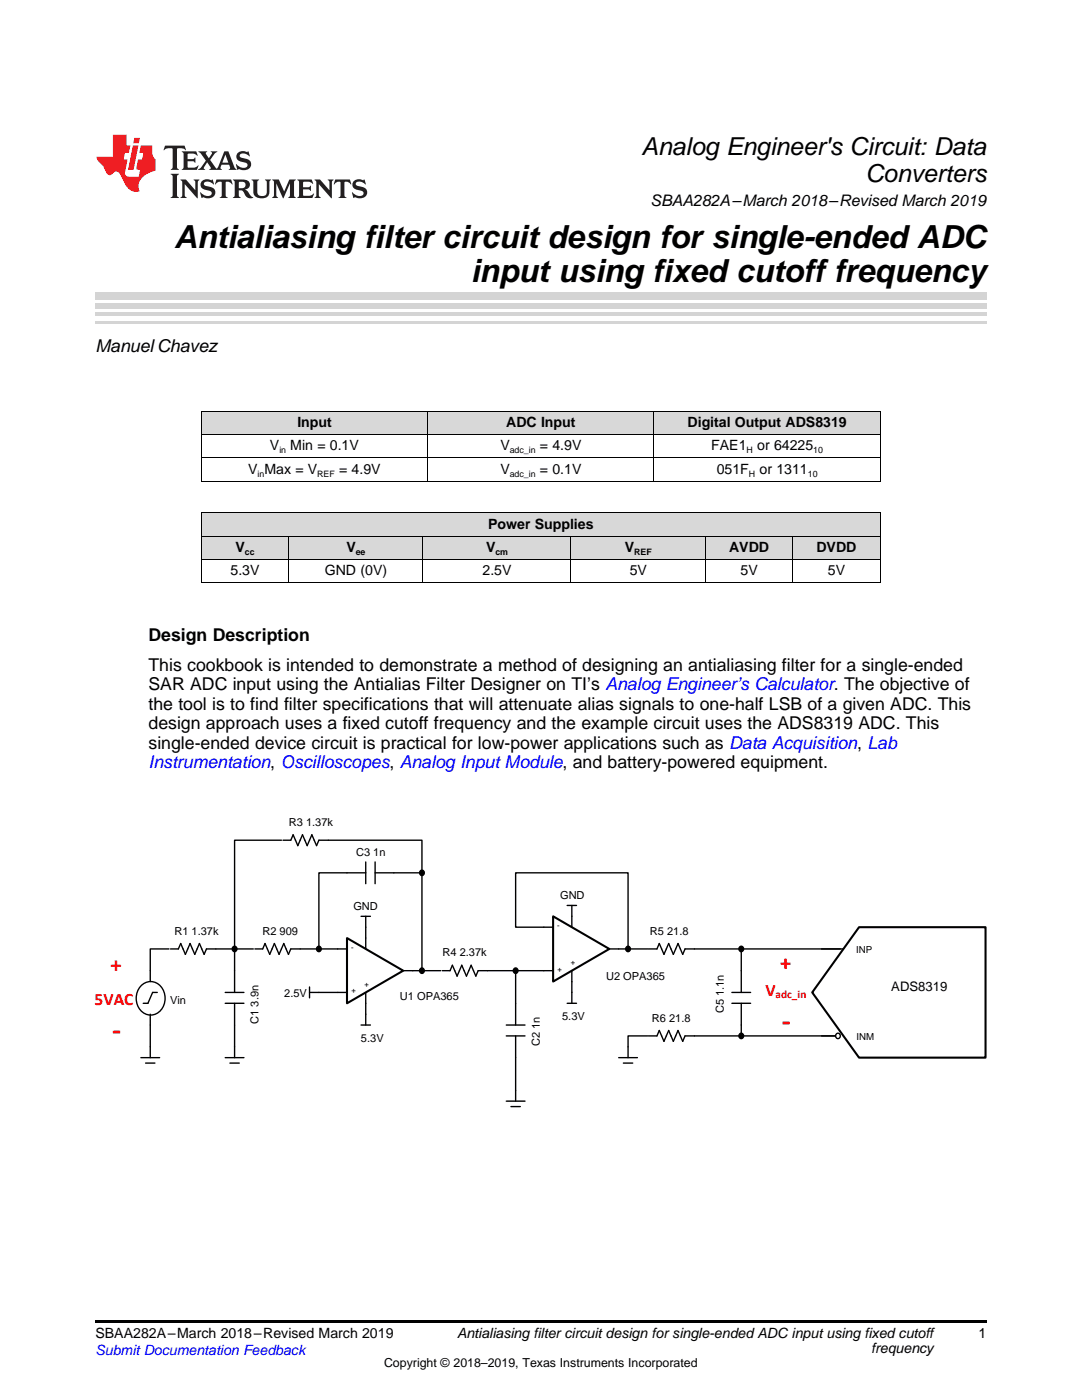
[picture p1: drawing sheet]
<svg xmlns="http://www.w3.org/2000/svg" width="216mm" height="279mm" viewBox="0 0 216 279" stroke-linecap="round" stroke-linejoin="round" font-family="sans-serif">
<g fill="#d8d8d8">
<path d="M40.2 107h17.4v4.7h-17.4z"/>
<path d="M57.6 107h26.9v4.7h-26.9z"/>
<path d="M84.5 107h29.5v4.7h-29.5z"/>
<path d="M114 107h26.8v4.7h-26.8z"/>
<path d="M140.8 107h17.4v4.7h-17.4z"/>
<path d="M158.2 107h17.4v4.7h-17.4z"/>
<path d="M40.2 102.4h17.4v4.6h-17.4z"/>
<path d="M57.6 102.4h26.9v4.6h-26.9z"/>
<path d="M84.5 102.4h29.5v4.6h-29.5z"/>
<path d="M114 102.4h26.8v4.6h-26.8z"/>
<path d="M140.8 102.4h17.4v4.6h-17.4z"/>
<path d="M158.2 102.4h17.4v4.6h-17.4z"/>
<path d="M40.2 82.1h45.2v4.7h-45.2z"/>
<path d="M85.4 82.1h45.1v4.7h-45.1z"/>
<path d="M130.5 82.1h45.2v4.7h-45.2z"/>
</g>
<path d="M19 263.5h177.8v.6h-177.8z" fill="#000"/>
<g fill="#000">
<circle cx="84.2" cy="174.2" r=".51"/>
<circle cx="46.8" cy="189.4" r=".51"/>
<circle cx="63.6" cy="189.4" r=".51"/>
<circle cx="84.2" cy="193.7" r=".51"/>
<circle cx="102.8" cy="193.7" r=".51"/>
<circle cx="125.3" cy="189.4" r=".51"/>
<circle cx="147.9" cy="189.4" r=".51"/>
<circle cx="147.9" cy="206.7" r=".51"/>
</g>
<g fill="none" stroke="#000" stroke-width=".28">
<path d="M56.5 167.7h1.5l.5-1.1 .9 2.2 1-2.2 .9 2.2 .9-2.2 1 2.2 .4-1.1h1.9M69.2 174.2h3.8M73 172v4.4M74.8 174.2h3.8M74.8 172v4.4M28.3 196.6a2.76 2.76 0 0 1 2.8-.5 2.76 2.76 0 0 1 1.8 2.4 3.2 3.2 0 0 1-3.5 4 3.6 3.6 0 0 1-1.1-5.9zM30 193.7v2.2M31.4 198.1h-.9l-1 2.1h-.9M34 189.4h1.6l.5-1.1 .9 2.2 .9-2.2 1 2.2 .9-2.2 .9 2.2 .5-1.1h1.9M44.9 198.1h3.8M46.8 193.7v4.4M50.9 189.4h1.5l.5-1.1 .9 2.2 1-2.2 .9 2.2 .9-2.2 1 2.2 .4-1.1h1.9"/>
<path d="M61.8 198.1h1.8M61.8 197v2.1M67.4 198.1h1.8M67.4 189.4h1.8M72 182.9h1.9M73 182.9v2.1M73 187.2v2.2M73 198.1v2.1M80.5 193.7h1.8M88.2 193.7h1.6l.5-1.1 .9 2.2 .9-2.2 1 2.2 .9-2.2 .9 2.2 .5-1.1h1.9M113.2 180.7h1.8M114.1 180.7v2.2"/>
<path d="M114.1 198.1v2.1M28.1 211.1h3.8M29 212.2h1.9M30 202.4v2.2M30 208.9v2.2M44.9 211.1h3.8M44.9 200.2h3.8M45.9 212.2h1.8M46.8 200.2v4.4M46.8 208.9v2.2M72 204.6h1.9M73 202.4v2.2"/>
<path d="M101 219.8h3.8M101 204.6h3.8M101 206.7h3.8M102.9 200.2v4.4M102.9 206.7v4.4M102.9 217.6v2.2M113.2 200.2h1.8M123.5 211.1h3.7M124.4 212.2h1.9M125.3 208.9v2.2M102 220.8h1.8"/>
<circle cx="84.2" cy="174.2" r=".51"/>
<circle cx="46.8" cy="189.4" r=".51"/>
<circle cx="63.6" cy="189.4" r=".51"/>
<circle cx="84.2" cy="193.7" r=".51"/>
<circle cx="102.8" cy="193.7" r=".51"/>
<circle cx="125.3" cy="189.4" r=".51"/>
<circle cx="147.9" cy="189.4" r=".51"/>
<circle cx="147.9" cy="206.7" r=".51"/>
</g>
<path d="M69.2 187.2l11.3 6.5-11.3 6.5z" fill="#fff"/>
<path d="M69.2 187.2l11.3 6.5-11.3 6.5z" fill="none" stroke="#000" stroke-width=".41"/>
<path d="M108.5 193.7h1.9M108.5 185h1.9M114.1 182.9v2.1M114.1 193.7v2.2M121.6 189.4h1.9" fill="none" stroke="#000" stroke-width=".28"/>
<path d="M110.4 182.9l11.2 6.5-11.2 6.5z" fill="#fff"/>
<path d="M110.4 182.9l11.2 6.5-11.2 6.5z" fill="none" stroke="#000" stroke-width=".41"/>
<g fill="none" stroke="#000" stroke-width=".28">
<path d="M129.4 189.4h1.7l.5-1.1 .9 2.2 .9-2.2 1 2.2 .9-2.2 .9 2.2 .5-1.1h1.9M146 198.1h3.8M147.9 193.7v4.4M163.9 189.4h3.8M129.4 206.7h1.7l.5-1 .9 2.1 .9-2.1 1 2.1 .9-2.1 .9 2.1 .5-1.1h1.9M146 200.2h3.8M147.9 200.2v4.4M163.9 206.7h2.8"/>
<circle cx="167.2" cy="206.7" r=".51"/>
</g>
<path d="M171.4 185h25.2v26.1h-25.2l-9.3-13z" fill-rule="evenodd" fill="#fff"/>
<path d="M171.4 185h25.2v26.1h-25.2l-9.3-13z" fill="none" stroke="#000" stroke-width=".41"/>
<g fill="none" stroke="#000" stroke-width=".28">
<path d="M56.2 167.7h-9.4v26M65.5 167.7h18.7v6.5M69.2 174.2h-5.6v15.2M78.6 174.2h5.6M84.2 174.2v19.5M33.7 189.4h-3.7v4.3M43.1 189.4h7.4M59.9 189.4h7.5M63.6 198.1h3.8M73 185v2.2M82.3 193.7h5.6M97.3 193.7h11.2"/>
<path d="M102.9 193.7v6.5M108.5 185h-5.6v-10.8h22.4v15.2M114.1 195.9v2.2M123.5 189.4h5.7M138.6 189.4h29.6M147.9 189.4v4.3M30 204.6v4.3M46.8 204.6v4.3M73 200.2v2.2M102.9 211.1v6.5M129.2 206.7h-3.9v2.2M138.6 206.7h28"/>
<path d="M147.9 204.6v2.1"/>
</g>
<g fill="none" stroke="#000" stroke-width=".2">
<path d="M40.2 96h135.5M40.2 91.4h135.5M40.2 86.7h135.5M40.2 82.1h135.5M40.3 82.1v14M85.3 82.1v14M130.5 82.1v14M175.6 82.1v14M40.2 116.3h135.4M40.2 111.6h135.4M40.2 107h135.4M40.2 102.3h135.4"/>
<path d="M40.3 102.3v14M57.6 107v9.3M84.4 107v9.3M113.9 107v9.3M140.7 107v9.3M158.2 107v9.3M175.6 102.3v14"/>
</g>
<path d="M40.2 96.1h.1zM130.4 96.1h.1zM175.6 96.1h.1zM40.2 116.3h.1zM84.3 116.3h.2zM113.9 116.3h.1zM140.7 116.3h.1zM158.1 116.3h.1zM175.5 116.3h.1z" fill="#000"/>
<path d="M19 64.3h177.8" fill="none" stroke="#d4d4d4" stroke-width=".42"/>
<g fill="#d4d4d4">
<path d="M19 62.3h177.8v.7h-177.8z"/>
<path d="M19 60.5h177.8v1.1h-177.8z"/>
<path d="M19 58.4h177.8v1.4h-177.8z"/>
</g>
<path d="M32.9 29.1l-.3 .9h.1a1.64 1.64 0 0 1 1.7-.3l.1 3.6-.4 .6h1.6l-.4-.6v-3.5v-.1l.4-.1a1.36 1.36 0 0 1 1.3 .4h.1l-.3-.9zM36.3 30.2l.3 .3v.3v2.5v.3l-.3 .3h3l.3-.9h-.1a1.87 1.87 0 0 1-2 .4l-.1-1.2h1.2l.4 .3v-1.1l-.4 .3-1.2 .1 .1-1.1 .2-.1a1.66 1.66 0 0 1 1.7 .5l.1-.1-.3-.8zM39.6 30.2l1.5 1.9-.9 1.2-.7 .6h1.4l-.3-.3 .7-1.2 .8 1.2-.3 .3h2.5l-.3-.3 .2-.7h1.5l.2 .6-.3 .4h1.6l-.4-.5-1.2-3.2h-.8l-1.2 2.9-.4 .6-1.3-1.8 .9-1.1 .6-.6h-1.4l.3 .3-.6 1.1-.6-1 .2-.4zM45 30.8l.6 1.7h-1.2zM47.4 30.6a1.04 1.04 0 0 0-.2 1.1 1.04 1.04 0 0 0 1 .6l1 .2a.5 .5 0 0 1 .2 .6 .5 .5 0 0 1-.5 .4 1.76 1.76 0 0 1-1.7-.8l-.1 .1 .3 1.1 .2-.1a2.54 2.54 0 0 0 2.2-.3 1.12 1.12 0 0 0 .2-1.2 1.12 1.12 0 0 0-1-.6l-1-.3a.4 .4 0 0 1-.2-.4 .4 .4 0 0 1 .4-.3 1.6 1.6 0 0 1 1.6 .5h.1l-.3-1-.3 .2-.2-.1a1.62 1.62 0 0 0-1.7 .3zM34.1 34.7l.3 .3 .1 .3v3.6l-.1 .3-.3 .3h1.6l-.3-.3-.1-.3v-3.6l.1-.3 .3-.3zM36 35.8l.4 .6v2.5l-.1 .3-.3 .3h1.2l-.3-.6v-2.1l2.6 2.8v-3.2l.3-.6h-1.2l.3 .4 .1 1.7-1.9-2.1zM40.3 36.2a1.04 1.04 0 0 0-.2 1.1 1.04 1.04 0 0 0 .9 .6l1 .3a.5 .5 0 0 1 .2 .5 .5 .5 0 0 1-.4 .4 1.76 1.76 0 0 1-1.8-.7h-.1l.3 1.1 .2-.1a2.55 2.55 0 0 0 2.3-.3 1.12 1.12 0 0 0 .2-1.2 1.12 1.12 0 0 0-1-.6l-1-.3a.41 .41 0 0 1-.2-.4 .41 .41 0 0 1 .4-.3 1.6 1.6 0 0 1 1.5 .5h.1l-.3-1-.2 .2-.2-.1a1.64 1.64 0 0 0-1.7 .3zM43.2 35.8l-.3 1h.1a.95 .95 0 0 1 1.2-.5v2.6v.3l-.4 .3h1.6l-.3-.3-.1-.3v-2.4l.3-.2a1.02 1.02 0 0 1 1 .5h.1l-.3-1zM46.5 35.8l.3 .4v.2v2.5v.3l-.3 .3h1.5l-.3-.3-.1-1.2a.9 .9 0 0 1 1.2 .8 1.07 1.07 0 0 0 1.7 .6 1.97 1.97 0 0 1-1.1-1.3l-.5-.3a.98 .98 0 0 0 1-1 .98 .98 0 0 0-1-.9zM47.7 36.3h.2a.81 .81 0 0 1 1.1 .6 .64 .64 0 0 1-.7 .7h-.7zM50.2 35.8l.3 .4 .1 .2v1.9a1.59 1.59 0 0 0 2.1 1.2 1.15 1.15 0 0 0 1.1-1.2v-2.1l.3-.4h-1.2l.3 .6v1.9a.97 .97 0 0 1-.7 .9 .97 .97 0 0 1-1.1-.6l-.1-2.2 .1-.2 .3-.4zM54.3 35.8l.3 .4 .1 .2v2.5l-.4 .6h1.2l-.4-.6v-2.3l1.4 3 1.4-3v2.3l-.4 .6h1.5l-.3-.3v-.3v-2.5v-.2l.3-.4h-1.3l-1 2.4-1.1-2.4zM59.3 35.8l.3 .4 .1 .2v2.5l-.1 .3-.3 .3h3l.4-.8-.1-.1a1.88 1.88 0 0 1-2.1 .4v-1.2h1.2l.3 .3v-1l-.3 .2-1.2 .1v-1l.3-.1a1.66 1.66 0 0 1 1.6 .4h.1l-.3-.9zM62.8 35.8l.3 .6v2.5v.3l-.3 .3h1.2l-.4-.6v-2.1l2.6 2.8v-3.2l.3-.6h-1.1l.3 .4v1.7l-1.8-2.1zM66.9 35.8l-.3 1h.1a.95 .95 0 0 1 1.2-.5v2.6v.3l-.4 .3h1.6l-.3-.3-.1-.3v-2.4l.3-.2a1.02 1.02 0 0 1 1 .5h.1l-.3-1zM70.6 36.2a1.04 1.04 0 0 0-.2 1.1 1.04 1.04 0 0 0 .9 .6l1 .3a.5 .5 0 0 1 .2 .5 .5 .5 0 0 1-.4 .4 1.75 1.75 0 0 1-1.8-.7h-.1l.3 1.1 .2-.1a2.56 2.56 0 0 0 2.3-.3 1.12 1.12 0 0 0 .2-1.2 1.12 1.12 0 0 0-1-.6l-1-.3a.4 .4 0 0 1-.2-.4 .4 .4 0 0 1 .4-.3 1.6 1.6 0 0 1 1.5 .5h.1l-.3-1-.2 .2-.2-.1a1.64 1.64 0 0 0-1.7 .3z" fill="#231f20"/>
<path d="M22.5 26.9v4.4h-3.2a2.57 2.57 0 0 0 1.2 1.7l.4 .8a1.22 1.22 0 0 0 1.3 1.1l.2-.2a.9 .9 0 0 1 1-.5 .9 .9 0 0 1 .7 .9l.5 1.1a2.58 2.58 0 0 0 3.3 1.9 2.35 2.35 0 0 1 .9-3.1l1.1-.6 1.1-.3v-2.3a1.45 1.45 0 0 1-.6-1.3v-1.5h-2.3l-.3 1.5h.8l-.2 1.3h-.9l-.3 1.6 .1 .4 .7 .1-.3 1.4h-1.1a1.52 1.52 0 0 1-1.7-.6l.6-2.9h-.8l.2-1.3h.8l.3-1.5h-.7v-2.1zM26.5 29l-1 4.9h1.2l.9-4.9zM26.8 27.5l-.2 1.1h1.1l.2-1.1z" fill="#ee1d23"/>
<g font-size="6.3">
<text x="34.7" y="49.5">Antialiasing filter circuit design for single-ended ADC</text>
<text x="93.9" y="56.2">input using fixed cutofffrequency</text>
</g>
<g font-size="5.9" fill="#f00">
<text x="22.4" y="207.3">-</text>
<text x="156" y="205.5">-</text>
</g>
<g font-size="4.9">
<text x="128" y="30.9">Analog Engineer's Circuit: Data</text>
<text x="172.7" y="36.2">Converters</text>
</g>
<g font-size="4.5" fill="#f00">
<text x="22" y="194">+</text>
<text x="155.7" y="193.6">+</text>
</g>
<g font-size="3.5">
<text x="19" y="70.2">ManuelChavez</text>
<text x="29.6" y="127.9">Design Description</text>
<text x="29.6" y="133.9">This cookbook is intended to demonstrate a method of designing an antialiasing filter for a single-ended</text>
<text x="29.6" y="137.8">SAR ADC input using the Antialias Filter Designer on TI’s Analog Engineer’s Calculator. The objective of</text>
<text x="29.6" y="141.6">the tool is to find filter specifications that will attenuate alias signals to one-half LSB of a given ADC. This</text>
<text x="29.6" y="145.5">design approach uses a fixed cutoff frequency and the example circuit uses the ADS8319 ADC. This</text>
<text x="29.6" y="149.4">single-ended device circuit is practical for low-power applications such as Data Acquisition, Lab</text>
</g>
<text font-size="3.5" fill="#00f" x="29.6" y="153.3">Instrumentation, Oscilloscopes, Analog Input Module, and battery-powered equipment.</text>
<g font-size="3.5" fill="#f00">
<text x="18.9" y="200.5">5VAC</text>
<text x="152.7" y="198.7">V</text>
</g>
<text font-size="3.2" x="129.8" y="41">SBAA282A–March 2018–Revised March 2019</text>
<g font-size="2.8">
<text x="53.9" y="89.9">V</text>
<text x="57.9" y="89.9">Min = 0.1V</text>
<text x="59.3" y="85.2">Input</text>
<text x="99.8" y="89.9">V</text>
<text x="101" y="85.2">ADC Input</text>
<text x="107.7" y="89.9">= 4.9V</text>
<text x="137.2" y="85.2">Digital Output ADS8319</text>
<text x="141.9" y="89.9">FAE1</text>
<text x="151.1" y="89.9">or 64225</text>
<text x="49.5" y="94.5">V Max = V</text>
<text x="67.7" y="94.5">= 4.9V</text>
<text x="99.8" y="94.5">V</text>
<text x="107.7" y="94.5">= 0.1V</text>
<text x="143" y="94.5">051F</text>
<text x="151.6" y="94.5">or 1311</text>
<text x="97.4" y="105.5">Power Supplies</text>
<text x="47" y="110.1">V</text>
<text x="69.1" y="110.1">V</text>
<text x="97" y="110.1">V</text>
<text x="124.7" y="110.1">V</text>
<text x="145.5" y="110.1">AVDD</text>
<text x="162.9" y="110.1">DVDD</text>
<text x="46" y="114.8">5.3V</text>
<text x="64.8" y="114.8">GND (0V)</text>
<text x="96.3" y="114.8">2.5V</text>
<text x="125.7" y="114.8">5V</text>
<text x="147.8" y="114.8">5V</text>
<text x="165.2" y="114.8">5V</text>
<text x="19" y="267.1">SBAA282A–March 2018–Revised March 2019</text>
<text x="91.2" y="267.1">Antialiasing filter circuit design for single-ended ADC input using fixed cutoff</text>
<text x="173.8" y="269.9">frequency</text>
<text x="195.3" y="267">1</text>
</g>
<text font-size="2.8" fill="#00f" x="19" y="270.4">Submit Documentation Feedback</text>
<text font-size="2.6" x="177.8" y="197.8">ADS8319</text>
<text font-size="2.5" x="76.6" y="272.7">Copyright © 2018–2019, Texas Instruments Incorporated</text>
<text font-size="2.3" fill="#f00" x="154.8" y="199.2">adc_in</text>
<g font-size="2.2">
<text x="57.6" y="164.8">R3 1.37k</text>
<text x="71.1" y="170.8">C3 1n</text>
<text x="111.8" y="179.5">GND</text>
<text x="70.5" y="181.7">GND</text>
<text x="34.8" y="186.5">R1 1.37k</text>
<text x="52.4" y="186.5">R2 909</text>
<text x="88.3" y="190.9">R4 2.37k</text>
<text x="129.7" y="186.5">R5 21.8</text>
<text x="120.9" y="195.6">U2 OPA365</text>
<text x="33.9" y="200.3">Vin</text>
<text x="56.7" y="199">2.5V</text>
<text x="79.8" y="199.6">U1 OPA365</text>
<text x="112.2" y="203.6">5.3V</text>
<text x="130.1" y="203.9">R6 21.8</text>
<text x="144.5" y="202.2" transform="rotate(-90 144.5 202.2)">C5 1.1n</text>
<text x="51.6" y="204.3" transform="rotate(-90 51.6 204.3)">C1 3.9n</text>
<text x="72" y="207.9">5.3V</text>
<text x="107.7" y="208.8" transform="rotate(-90 107.7 208.8)">C2 1n</text>
</g>
<g font-size="1.9">
<text x="170.8" y="190.2">INP</text>
<text x="170.9" y="207.6">INM</text>
</g>
<g font-size="1.8">
<text x="51.4" y="95.1">in</text>
<text x="55.7" y="90.5">in</text>
<text x="63.3" y="95.1">REF</text>
<text x="101.7" y="90.5">adc_in</text>
<text x="101.7" y="95.1">adc_in</text>
<text x="149" y="90.5">H</text>
<text x="149.4" y="95.1">H</text>
<text x="161.2" y="95.1">10</text>
<text x="162.3" y="90.5">10</text>
<text x="48.9" y="110.7">cc</text>
<text x="71" y="110.7">ee</text>
<text x="98.8" y="110.7">cm</text>
<text x="126.5" y="110.7">REF</text>
</g>
<g font-size="1.5">
<text x="111.2" y="185.2">-</text>
<text x="70.1" y="189.6">-</text>
<text x="72.8" y="197">+</text>
<text x="111.2" y="193.9">+</text>
<text x="113.9" y="192.7">+</text>
<text x="70.1" y="198.3">+</text>
</g>
</svg>
